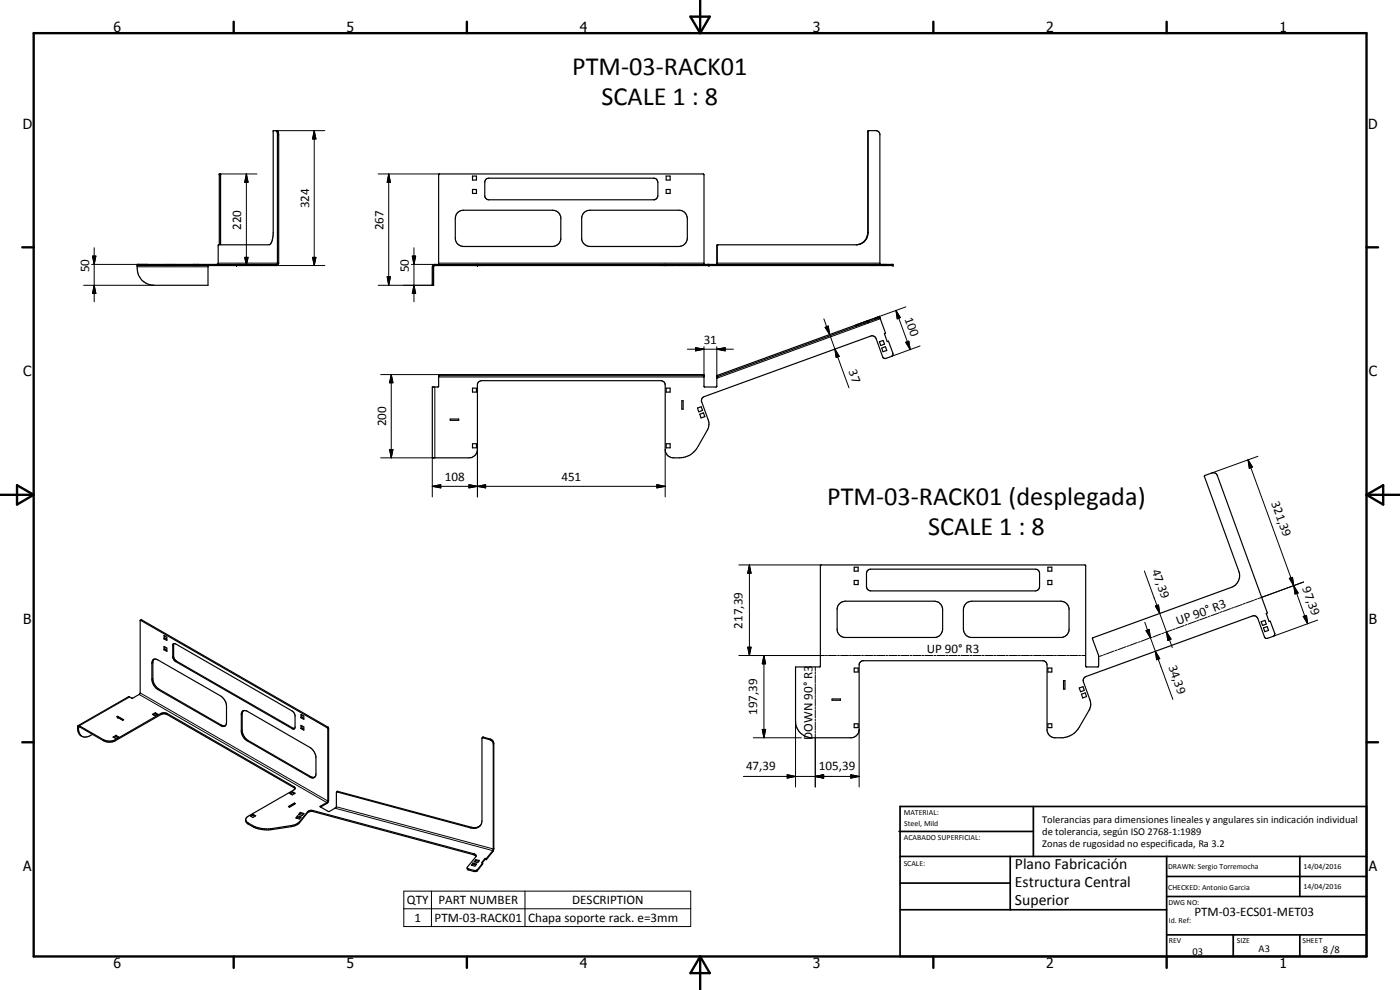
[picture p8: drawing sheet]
<svg xmlns="http://www.w3.org/2000/svg" width="420mm" height="297mm" viewBox="0 0 420 297" stroke-linecap="round" stroke-linejoin="round" font-family="sans-serif">
<g fill="none" stroke="#000" stroke-width=".35">
<path d="M82.8 39.2l.5 .8-.1 39.2-42 .1a5.2 5.2 0 0 0 5 6.3h16.2v-5.9M260.7 39.2l-.1 30.5a3.6 3.6 0 0 1-3.3 3.7M260.7 39.2l2.6 .1 .8 .9v39.1M260.8 39.2l-.4 .2v30.3a3.7 3.7 0 0 1-2.6 3.6M141.8 56.9h1.2v1.1h-1.2zM141.8 52.8h1.2v1.2h-1.2zM145.8 53.8l.7-.3h49.9l.7 .3 .3 .9v4l-.3 .9-.7 .3h-49.9l-.7-.3-.3-.7v-4.4zM199.9 56.9h1.2v1.1h-1.2zM199.9 52.8h1.2v1.2h-1.2zM65.1 79.3l.4-.3 .1-5.6h15.1a3.3 3.3 0 0 0 1.3-3.3v-30.8l1.2-.1 .3 .3 .1 .9v38.6l-.2 .5-.3 .2h-41.9M65.8 73.4v-21.2h.4v21.2M71 79.3v.4"/>
<path d="M76.2 79.3v.4M78.4 79.3v.4M78.6 79.3v.4M129.9 79.7l.6-.4h137.5v.4h-137.5l-.4 .4v5.5h-.4zM131.6 79.3l.2-27.1h79.3l.2 .3v26.8M137.2 63.9l.9-.6 1-.2h26.7a2.49 2.49 0 0 1 2.5 2.1v6.6a2.57 2.57 0 0 1-2.5 2.2h-26.7a2.52 2.52 0 0 1-2.5-2.5v-5.9l.3-1.1zM143.3 79.3v.4M175.2 63.9l.9-.6 1-.2h26.6a2.51 2.51 0 0 1 2.6 2.5v5.9a2.59 2.59 0 0 1-2.6 2.5h-26.6a2.57 2.57 0 0 1-2.5-2.2v-6.6zM199.6 79.3v.4M212.8 79.3v.4M215.1 79v.3l.2-.3M215.1 79h.2"/>
<path d="M215.4 73.4l-.1 .3v5.3M257 73.4h-41.7l-.2 .3v5.3M257.5 73.4h-.6M264.1 79.3h.1M260.4 96.2h.1M260.4 96.2l.2 .4M264.1 95.3l-.2-.4-48.8 17.8M264.1 95.3l1.7 4.7-.4 .1 .9 2.4 .3-.1 1.4 3.6-.1 .6-.4 .3-1.8 .7-.7-.3-2.1-5.7-.9-.8h-.5l-50.1 18.2a1.24 1.24 0 0 0-.8 1.6l2.1 5.8v1.4l-.5 1.3-2.9 5.1a6.9 6.9 0 0 1-7.6 3.1 2.39 2.39 0 0 1-2.1-2.4v-19.7a1.17 1.17 0 0 0-1.2-1l-54.1 .1-.7 .3-.3 .6v19.7a2.52 2.52 0 0 1-2.6 2.5h-11v-21.3l1.9-.1v-3.6h79.7l.1 3.7h3.6l.1-.1v-3.3M264.1 95.3l-48.8 17.7M131.6 112.7h79.7M141.8 116.5h1.2v1.1h-1.2zM199.9 116.5h1.2v1.1h-1.2z"/>
<path d="M215.1 112.7l.2 .4M215.3 113.1l-.2 .4M215.3 113v.1M215.3 113h.1M263.9 102.5l1.1-.3 .5 1.1-1.2 .4zM264.6 104.4l1.1-.4 .4 1.2-1.1 .3zM135.1 125.7h2.6v.4h-2.6zM141.8 133.1h1.2v1.3h-1.2zM199.9 133.1h1.2v1.3h-1.2zM204.6 120.2h.4v2.6h-.4zM209.3 122.4l1.1-.4 .5 1.1-1.2 .5zM210 124.3l1.1-.4 .4 1.1-1.1 .4z"/>
<path d="M246.2 169.7l.3-.2h79.1l.2 .2v30.2l.3 .2h3.4l.2-.2v-3.3l-1.8-4.9v-.3l41.7-15.2a3.8 3.8 0 0 0 2.2-4.8l-10.4-28.5 .2-.2 2.1-.8h1l.6 .8 15.1 41.2-.4 .2 .9 2.4 .3-.1 1.4 3.6-.2 .7-2.1 .9-.6-.2-2.2-5.9-.7-.7-.7-.1-50.2 18.3-.7 .6-.1 .5 2.1 6.3 .1 1.4-.2 .9-3.2 5.5a6.3 6.3 0 0 1-4.8 3.2h-2.8a2.54 2.54 0 0 1-2.1-2.2v-19.7l-.2-.7-.8-.6-54.6 .1-.8 1v19.6a2.57 2.57 0 0 1-2.1 2.5h-12.5a5 5 0 0 1-4.5-5v-16.3h7.2l.3-.2zM256.4 170.2h1.1v1.2h-1.1zM256.4 174.2h1.1v1.2h-1.1zM260.4 171.1l.9-.3h49.4l.7 .2 .5 .5 .1 4.5a1.3 1.3 0 0 1-1.3 1.3h-49.4l-.9-.4-.4-.9v-4zM314.5 170.2h1.2v1.2h-1.2zM314.5 174.2h1.2v1.2h-1.2zM42.1 186.1l56.1 32.3 .2 21.9-.2 .4-2.1 1.2 .1 .2M42.1 186.1l.4-.1 56.1 32.3v21.9l-.5 .9-1.9 1M42.1 186.1l-.1 22.1-2.2 1.3-1.3-.4-15.1 8.6M45.9 198l.5-.3 1 .3 18.8 10.8a4.1 4.1 0 0 1 1.8 2.8v5.4a1.04 1.04 0 0 1-.6 .9 1.04 1.04 0 0 1-1.2-.2l-18.8-10.8a3.8 3.8 0 0 1-1.8-3.1v-4.8zM46.3 197.8l-.4 .8v5.4a4.1 4.1 0 0 0 1.7 2.7l18.9 10.9 1.1 .2M49.2 194l.9 .4v1.1l-.9-.6z"/>
<path d="M49.2 190.7l.9 .5v1l-.9-.5zM49.5 194.8l.6 .3M49.5 194.8l-.3 .1M49.5 190.8v.7M49.5 194.1v.7M49.5 191.5l-.3 .2M49.5 191.5l.6 .4M52.2 193.1l35.5 20.2 .5 .5 .3 .8-.1 4M52.2 193.1l-.4 .4v3.7l.7 1.2 35.3 20.3 .6-.1M52.2 193.1l-.1 3.9 .4 .9 .5 .5 35.4 20.2M251.8 181.3l.9-.7 1-.2h26.7a2.59 2.59 0 0 1 2.5 2.5v5.9a2.57 2.57 0 0 1-2.2 2.5h-27.3a2.54 2.54 0 0 1-2.2-2.2v-6.6zM289.8 181.3a2.29 2.29 0 0 1 1.9-.9h26.6a2.57 2.57 0 0 1 2.5 2.1v6.6a2.52 2.52 0 0 1-2.1 2.2h-27.4a2.57 2.57 0 0 1-2.2-2.5v-5.9z"/>
<path d="M378.5 186.6l1.1-.5 .4 1.1-1.1 .5zM379.2 188.4l1.1-.4 .4 1.1-1.1 .4zM23.4 217.7l7.7 4.3a3.9 3.9 0 0 0 3.5 0l13.7-8 1.4-.1 38.6 22.2 .2 .5M23.4 217.7v.1a2.82 2.82 0 0 0 .7 2.8l.5 .3M35.3 214.9v.3l1.6 .9M35.3 214.9l1.8 1-.2 .2M35.3 214.9l-.3 .2 1.9 1M36 215.6h.1M45.8 214.3l.8-.4 .8 .4-.8 .5zM46.6 214.2l.6 .3M46.6 214.2l-.6 .3M46.6 213.9v.3"/>
<path d="M72.7 213.5l.5-.3 1 .2 18.8 10.9a4 4 0 0 1 1.8 2.8v5.4a1.08 1.08 0 0 1-1.8 .7l-18.8-10.9a3.8 3.8 0 0 1-1.8-2.8v-5.3zM73.1 213.2l-.4 .8v5.4a4.3 4.3 0 0 0 1.8 2.8l18.8 10.8 1.1 .2M90.3 217.6l.9 .5v1l-.9-.5zM90.3 214.4l.9 .4v1l-.9-.5zM90.6 218.4l.6 .4M90.6 218.4l-.3 .2M90.6 214.5v.7M90.6 217.8v.6M90.6 215.2l-.3 .1M90.6 215.2l.6 .3M249.7 209.7h2.5v.4h-2.5zM256.4 200.4h1.1v1.2h-1.1z"/>
<path d="M256.4 217.2h1.1v1.1h-1.1zM314.5 200.4h1.2v1.2h-1.2zM314.5 217.2h1.2v1.1h-1.2zM319.2 204.2h.4v2.6h-.4zM323.9 206.4l1.1-.4 .4 1.1-1.1 .5zM324.6 208.3l1.1-.4 .4 1.1-1.2 .4zM27.8 220.3a2.59 2.59 0 0 1-3.8 .1l-.4-1.3 .1-1 7.4 4.1a3.9 3.9 0 0 0 3.5 0l13.7-7.8 1.4-.2 38.8 22.4M33.9 221.1l.9-.5 .8 .5-.8 .5zM34.8 221l-.6 .3M34.8 221l.6 .3M34.8 220.6v.4M86.9 238l.8-.5 .8 .5-.8 .5z"/>
<path d="M87.7 237.8l.6 .4M87.7 237.8l-.5 .4M87.7 237.5v.3M88.5 236.6l-14 8.3a1.28 1.28 0 0 0-.8 1.2 1.28 1.28 0 0 0 .8 1.2 9.9 9.9 0 0 0 7.3 1.6l5.6-.9 1.7-.5 .8-.7 2.4-3 .5-.3h1l48.3 13 .8 .5M101 237.7l.3-.3 40.1 10.8a2.21 2.21 0 0 0 3.2-1.9v-24.8l.4-.4 2.5 .8 .5 .5 .2 .7v31.6l-.3 .8-1.9 2.4M101 237.7v4.4l-.3 .3-2.1 1.1-2.4-1.4M101.1 237.6l-.1 .1M101.1 237.6h.1M101.2 237.6l40.1 10.8 1.1 .1 1.4-.5M144.7 221.4l2.4 .6 .6 .4 .3 .7v31.7l-2 2.8M73.7 246l.4 .6a9.6 9.6 0 0 0 7.7 2l6.1-1 1.2-.4 .8-.7 2.4-3 1.2-.4 48.9 13.1 .4 .3v.5M75.1 244.8l.8-.5 .8 .5-.8 .5z"/>
<path d="M75.9 244.6l-.6 .3M75.9 244.6l.6 .3M75.9 244.3v.3M86.6 242l1.7-1 .3 .1-1.7 1.1zM88.3 241.3h.1M88.3 241.3l-1.4 .8M88.3 241v.3M89.3 245.1l-.3 .4M89.3 245.1l.9 .3M89.3 244.8l1.1 .3-.5 .6-1.1-.3zM89.3 244.8v.3M90.1 244.1l.9 .2"/>
<path d="M90.1 244.1l-.3 .4M90.1 243.8l1.1 .3-.5 .6-1.1-.3zM90.1 243.8v.3M141.9 259.2l-.2 .4M141.9 259.2l.9 .3M141.9 259l1.1 .2-.5 .7-1-.3zM141.9 259v.2M142.8 258.2l.9 .2M142.8 258.2l-.3 .4M142.8 257.9l1.1 .3-.5 .6-1.1-.3zM142.8 257.9v.3M142.8 257l-2.5 3.1v.8l2 .6 .9-.1 1.7-2.2v-.2"/>
<path d="M144.2 247.6l-.2 .2M144.9 259l-1.9 2.1-.6 .1-2.2-.7M145.6 257.9h.4M145.6 257.9l-.9 1M145.6 257.6l-1.1 1.3 .4 .1M145.6 257.6v.3M145.6 257.6h.4M146 257.6v.3"/>
</g>
<g fill="#000">
<circle cx="65.8" cy="52.2" r=".18"/>
<circle cx="66.2" cy="52.2" r=".18"/>
<circle cx="71" cy="79.3" r=".18"/>
<circle cx="71" cy="79.7" r=".18"/>
<circle cx="143.3" cy="79.7" r=".18"/>
<circle cx="143.3" cy="79.3" r=".18"/>
<circle cx="212.8" cy="79.7" r=".18"/>
<circle cx="212.8" cy="79.3" r=".18"/>
<circle cx="268" cy="79.3" r=".18"/>
<circle cx="268" cy="79.7" r=".18"/>
<circle cx="260.6" cy="96.6" r=".18"/>
<circle cx="263.9" cy="94.9" r=".18"/>
<circle cx="264.1" cy="95.3" r=".18"/>
<circle cx="131.6" cy="112.7" r=".18"/>
<circle cx="131.6" cy="112.4" r=".18"/>
<circle cx="35.3" cy="215.2" r=".18"/>
</g>
<g fill="none" stroke="#000" stroke-width=".3">
<path d="M82.8 39.2h14.7M94.3 39.2l.5 2.5h-1zM94.3 39.2v40.5M260.4 39.5h.2M65.8 52.5h.4M66.2 52.2h10.9M73.9 52.2l.6 2.5h-1.1zM73.9 52.2v27.5M83.3 40.4h.3M113.5 52.2h18.4M116.7 52.2l.5 2.5h-1zM116.7 52.2v33.4"/>
<path d="M27.5 79.3h16.8v.4M27.8 76.8h1l-.5 2.5zM28.3 74.3v16.3M49.4 79.3v.4M52.6 79.3v.4M57.9 79.3v.4M59.6 79.3v.4M65.5 79h18.1M71 79.3v.4M71.6 79.3v.4M72.6 79.3v.4M73.4 77.2h1.1l-.6 2.5z"/>
<path d="M82.9 79.3v.4h14.6M93.8 77.2h1l-.5 2.5zM123.5 79.3h7v.4M123.7 76.8h1l-.5 2.5zM124.2 74.3v16.3M131.6 79h79.7M140.7 79.3v.4M144.5 79.3v.4M198.4 79.3v.4M202.1 79.3v.4M203.9 79.3v.4M209.3 79.3v.4"/>
<path d="M212.2 79.3v.4M215.1 73.7h.2M215.3 79h48.8M260.4 69.7h.2M261.3 79.3v.4M262.9 79.3v.4M264.9 79.3v.4M265.9 79.3v.4M267.5 79.3v.4M25.1 85.6h21.1M28.3 85.6l.5 2.5h-1zM41.2 80.1h21.2"/>
<path d="M113.5 85.6h16.2M116.2 83.1h1l-.5 2.5zM124.2 85.6l.5 2.5h-1zM129.7 80.6h.4M129.7 80.1h.4M247.3 95.7l1.7 4.7M247.6 98.2l1-.4 .4 2.6zM260.7 96.1l.1 .4M262.8 95.4l.1 .3M264.2 95.6l-49.1 17.9v-9.5M268.9 93.1l1.3 2.2-.9 .4zM268.9 93.1l4.3 11.8"/>
<path d="M271.9 92.1l-15 5.4 .1 .3M114.2 112.4h17.7v.3M117.4 112.4l.5 2.5h-1zM117.4 112.4v25M130.5 116.1v21.3h-16.3M206.3 104.8h13.8M208.7 104.3l2.6 .5-2.6 .5zM211 112.4v.3M211.3 104v9.1h-79.7M215.1 104.8l2.5-.5v1zM215.4 112.6l.1 .3M249 100.4l5.8 16"/>
<path d="M250.6 104.7l1.3 2.2-1 .3zM271.8 102.7l.9-.3 .5 2.5zM276.1 103.8l-8.6 3.1M116.9 134.9h1l-.5 2.5zM129.7 137.4v11.7M143.3 134.9v14.2M199.6 134.9v14.2M374.6 138l1.3 2.1-1 .4zM374.6 138l17.9 49.2M377.5 136.9l-13.8 5M129.7 145.9l2.6-.5v1zM129.7 145.9h69.9"/>
<path d="M140.7 145.4l2.6 .5-2.6 .5zM143.3 145.9l2.4-.5v1zM197.1 145.4l2.5 .5-2.5 .5zM221.7 169.5h24.8M224.9 169.5l.5 2.5h-1zM224.9 169.5v27.2M343.4 171.3l4.7 12.8M377.2 179.7l-.6 .3M387 173.5l.9-.3 .4 2.5zM387 173.5l2.6 4.4-.9 .3-.8-5zM388.3 175.7l1.3 2.2-.9 .3zM391.2 174.6l-13.7 5.1"/>
<path d="M42.5 186l-.3 .1M45.9 198.8l-.3 .2M52.1 193.5l-.3 .2M52.1 196.8l-.3 .2M53 198.4l-.3 .1M221.7 196.7h25.7M224.4 194.2h1l-.5 2.5zM229.3 196.7l.5 2.5h-1zM229.3 196.7v24.7M247.7 196.7h.6M248.6 196.7h2.4M251.4 196.7h.5"/>
<path d="M252.3 196.7h2.4M255 196.7h.6M255.9 196.7h2.4M258.6 196.7h.6M259.5 196.7h2.4M262.2 196.7h.6M263.1 196.7h2.4M265.8 196.7h.6M266.7 196.7h2.4M269.4 196.7h.6M270.3 196.7h2.4M273.1 196.7h.5"/>
<path d="M274 196.7h2.4M276.7 196.7h.6M277.6 196.7h2.4M280.3 196.7h.6M281.2 196.7h2.4M283.9 196.7h.6M284.8 196.7h2.4M287.5 196.7h.6M288.4 196.7h2.5M291.2 196.7h.5M292 196.7h2.5M294.8 196.7h.5"/>
<path d="M295.7 196.7h2.4M298.4 196.7h.6M299.3 196.7h2.4M302 196.7h.6M302.9 196.7h2.4M305.6 196.7h.6M306.5 196.7h2.4M309.2 196.7h.6M310.2 196.7h2.4M312.9 196.7h.6M313.8 196.7h2.4M316.5 196.7h.6"/>
<path d="M317.4 196.7h2.4M320.1 196.7h.6M321 196.7h2.4M323.7 196.7h.6M324.6 196.7h1.2M330.9 196.6l-1.2 .4M331.8 196.3l-.6 .2M334.3 195.3l-2.3 .9M335.2 195l-.6 .2M337.9 194.1l-2.4 .8M338.7 193.8l-.6 .2M341.3 192.8l-2.3 .9"/>
<path d="M342.2 192.5l-.5 .2M343.6 186.7l1.7 4.7M343.9 189.2l1-.4 .4 2.6zM344.8 191.5l-2.3 .9M345.3 191.4l1.4 4M345.7 191.2l-.6 .2M346.7 195.4l1.4 2.2-1 .4zM346.7 181.9l1-.4 .4 2.6zM346.7 195.4l5.3 14.4M348.1 184.1l2 5.5M348.3 190.2l-2.3 .9M349.2 189.9l-.6 .3"/>
<path d="M350.1 189.6l1.3 2.2-.9 .4zM350.1 189.6l1.7 4.7M351.8 189l-2.3 .8M352.7 188.6l-.6 .3M355.3 187.7l-2.3 .9M356.2 187.4l-.6 .2M358.8 186.4l-2.3 .9M359.7 186.1l-.6 .3M362.3 185.2l-2.3 .8M363.2 184.8l-.6 .3M365.8 183.9l-2.3 .8M366.7 183.6l-.6 .2"/>
<path d="M369.3 182.6l-2.3 .9M370.2 182.3l-.6 .2M372.8 181.4l-2.3 .8M373.7 181l-.6 .2M376.3 180.1l-2.3 .8M391.1 185l1-.3 .4 2.5zM395.4 186.1l-13.3 4.8M23.3 218.5l.3 .2M38.9 209.1l-15.1 8.7-.2 .4-.3-.1M41.8 208.4l56.3 32.4v.3M42.1 207.9l56.3 32.4 .2-.1M45.9 203.6l-.3 .2"/>
<path d="M47.6 206.7l-.2 .2M48.3 214v.4M50.1 214v.4M66.5 217.6l-.3 .1M72.7 214.3l-.3 .1M72.7 219.1l-.3 .1M88 218.5l-.3 .1M98.5 218.2l-.3 .2M98.6 218.5l-.2 .2M228.8 218.9h1l-.5 2.5zM238.7 216.4v19.7M244.7 200.1v1.2"/>
<path d="M244.7 201.6v.6M244.7 202.5v2.4M244.7 205.1v.6M244.7 206v2.4M244.7 208.7v.6M244.7 209.5v2.4M244.7 212.2v.6M244.7 213.1v2.3M244.7 215.8v.5M244.7 216.7v2.3M244.7 219.3v.6M257.8 218.9v17.2"/>
<path d="M31.1 222v.2M34.6 222v.2M74.5 222.2l-.3 .1M88.2 236v.3M93.3 233l-.3 .2M101.4 237.4l-.2 .2M145 221.1l-.1 .3M147.1 221.7l-.2 .2M148.2 223.1l-.2 .2M223.1 233h34.7M226.1 221.4h14.4M236.3 232.5l2.4 .5-2.4 .5z"/>
<path d="M244.7 233l2.5-.5v1zM244.7 220.2v15.9M255.3 232.5l2.5 .5-2.5 .5zM74.5 246.9v.4M75.7 247.6v.3M81.8 248.6v.3M87.4 247.7v.3M89.9 246.5v.3M92.3 243.5v.3M94 243.2v.3M96.2 241.9v.2M100.5 242.5l47.4 12.7v.3"/>
<path d="M101 242.1l47 12.6 .2-.2M141.4 248.2l-.1 .2M142.1 256.2v.3M121.2 267.4h86.1v10.6h-86.1zM121.2 272.7h86.1M129.5 267.4v10.6M140.7 260.7v.3M142.3 261.2v.3M143.2 261v.3M157.6 267.4v10.6"/>
</g>
<g fill="none" stroke="#000" stroke-width=".71">
<path d="M10.1 9.9h400v277.1h-400zM70.1 6.5v3.4M140.1 6.5v3.4M207.2 5h5.8l-2.9 4.9zM210.1 0v9.9M280.1 6.5v3.4M350.1 6.5v3.4M6.7 74.2h3.4M410.1 74.2h3.5M.1 148.5h10M5.1 145.6l5 2.9-5 2.9zM410.1 148.5h10"/>
<path d="M410.1 148.5l5-2.9v5.8zM6.7 222.7h3.4M410.1 222.7h3.5M70.1 287v3.4M140.1 287v3.4M210.1 287v10M210.1 287l2.9 5h-5.8zM280.1 287v3.4M350.1 287v3.4"/>
</g>
<g fill="none" stroke="#000" stroke-width=".51">
<path d="M269.8 249.5h40.3M270.1 242h140v45h-140zM270.1 257h140M303.2 257v16M310.1 242v15M350.1 257v30M390.1 257v12M270.1 265h33.1M270.1 273h80M350.1 269h60M350.1 263h60M350.1 280.5h60"/>
<path d="M370.1 280.5v6.5M390.1 280.5v6.5"/>
</g>
<g fill="#000">
<path d="M73.9 52.2l.6 2.5h-1.1zM94.3 39.2l.5 2.5h-1zM116.7 52.2l.5 2.5h-1zM27.8 76.8h1l-.5 2.5zM73.4 77.2h1.1l-.6 2.5zM93.8 77.2h1l-.5 2.5zM123.7 76.8h1l-.5 2.5zM28.3 85.6l.5 2.5h-1zM116.2 83.1h1l-.5 2.5zM124.2 85.6l.5 2.5h-1zM247.6 98.2l1-.4 .4 2.6zM268.9 93.1l1.3 2.2-.9 .4z"/>
<path d="M117.4 112.4l.5 2.5h-1zM208.7 104.3l2.6 .5-2.6 .5zM215.1 104.8l2.5-.5v1zM250.6 104.7l1.3 2.2-1 .3zM271.8 102.7l.9-.3 .5 2.5zM116.9 134.9h1l-.5 2.5zM129.7 145.9l2.6-.5v1zM140.7 145.4l2.6 .5-2.6 .5zM143.3 145.9l2.4-.5v1zM197.1 145.4l2.5 .5-2.5 .5zM374.6 138l1.3 2.1-1 .4zM224.9 169.5l.5 2.5h-1z"/>
<path d="M387 173.5l.9-.3 .4 2.5zM388.3 175.7l1.3 2.2-.9 .3zM224.4 194.2h1l-.5 2.5zM229.3 196.7l.5 2.5h-1zM343.9 189.2l1-.4 .4 2.6zM346.7 181.9l1-.4 .4 2.6zM346.7 195.4l1.4 2.2-1 .4zM350.1 189.6l1.3 2.2-.9 .4zM391.1 185l1-.3 .4 2.5zM228.8 218.9h1l-.5 2.5zM236.3 232.5l2.4 .5-2.4 .5zM244.7 233l2.5-.5v1z"/>
<path d="M255.3 232.5l2.5 .5-2.5 .5z"/>
</g>
<g font-size="7.9">
<text x="171.7" y="22.5">PTM-03-RACK01</text>
<text x="180.5" y="31.5">SCALE 1 : 8</text>
<text x="248.3" y="151.5">PTM-03-RACK01 (desplegada)</text>
<text x="278.6" y="160.5">SCALE 1 : 8</text>
</g>
<g font-size="4.7">
<text x="304.6" y="260.8">Plano Fabricación</text>
<text x="304.6" y="266.2">Estructura Central</text>
<text x="304.6" y="271.6">Superior</text>
</g>
<g font-size="4.2">
<text x="34" y="9.6">6</text>
<text x="104" y="9.6">5</text>
<text x="174" y="9.6">4</text>
<text x="244" y="9.6">3</text>
<text x="314" y="9.6">2</text>
<text x="384" y="9.6">1</text>
<text x="6.8" y="38.7">D</text>
<text x="410.6" y="38.7">D</text>
<text x="7" y="112.9">C</text>
<text x="410.8" y="112.9">C</text>
<text x="7" y="187.1">B</text>
<text x="410.8" y="187.1">B</text>
<text x="7" y="261.4">A</text>
<text x="410.8" y="261.4">A</text>
<text x="34" y="290.4">6</text>
<text x="104" y="290.4">5</text>
<text x="174" y="290.4">4</text>
<text x="244" y="290.4">3</text>
<text x="314" y="290.4">2</text>
<text x="384" y="290.4">1</text>
</g>
<g font-size="3.9">
<text x="92.8" y="62.4" transform="rotate(-90 92.8 62.4)">324</text>
<text x="72.4" y="69" transform="rotate(-90 72.4 69)">220</text>
<text x="115.1" y="69.1" transform="rotate(-90 115.1 69.1)">267</text>
<text x="26.7" y="81.7" transform="rotate(-90 26.7 81.7)">50</text>
<text x="122.7" y="81.7" transform="rotate(-90 122.7 81.7)">50</text>
<text x="271.5" y="95.7" transform="rotate(70 271.5 95.7)">100</text>
<text x="211.2" y="103.3">31</text>
<text x="254.6" y="111.4" transform="rotate(70 254.6 111.4)">37</text>
<text x="115.9" y="127.9" transform="rotate(-90 115.9 127.9)">200</text>
<text x="133.5" y="144.4">108</text>
<text x="168.5" y="144.4">451</text>
<text x="381.5" y="151" transform="rotate(70 381.5 151)">321,39</text>
<text x="345.6" y="171.3" transform="rotate(70 345.6 171.3)">47,39</text>
<text x="390.8" y="176.5" transform="rotate(70 390.8 176.5)">97,39</text>
<text x="222.8" y="188.6" transform="rotate(-90 222.8 188.6)">217,39</text>
<text x="353.5" y="187.6" transform="rotate(-20 353.5 187.6)">UP 90° R3</text>
<text x="278.1" y="195.9">UP 90° R3</text>
<text x="350.6" y="200" transform="rotate(70 350.6 200)">34,39</text>
<text x="227.2" y="214.5" transform="rotate(-90 227.2 214.5)">197,39</text>
<text x="243.9" y="221.9" transform="rotate(-90 243.9 221.9)">DOWN 90° R3</text>
<text x="223.9" y="230.9">47,39</text>
<text x="245.8" y="230.9">105,39</text>
<text x="122.1" y="271.3">QTY</text>
<text x="131.6" y="271.3">PART NUMBER</text>
<text x="171.7" y="271.3">DESCRIPTION</text>
<text x="358.5" y="275">PTM-03-ECS01-MET03</text>
<text x="124.4" y="276.6">1</text>
<text x="130.4" y="276.6">PTM-03-RACK01</text>
<text x="158.5" y="276.7">Chapa soporte rack. e=3mm</text>
</g>
<g font-size="3.1">
<text x="312.7" y="246.8">Tolerancias para dimensiones lineales y angulares sin indicación individual</text>
<text x="312.7" y="250.4">de tolerancia, según ISO 2768-1:1989</text>
<text x="312.7" y="254">Zonas de rugosidad no especificada, Ra 3.2</text>
<text x="357.9" y="286.4">03</text>
<text x="377.7" y="285.6">A3</text>
<text x="397" y="285.9">8 /8</text>
</g>
<g font-size="2.4">
<text x="271.2" y="244.4">MATERIAL:</text>
<text x="271.3" y="252">ACABADO SUPERFICIAL:</text>
<text x="271.4" y="247.9">Steel, Mild</text>
<text x="271.2" y="259.7">SCALE:</text>
<text x="350.6" y="260.8">DRAWN: Sergio Torremocha</text>
<text x="391.2" y="260.6">14/04/2016</text>
<text x="350.6" y="267">CHECKED: Antonio Garcia</text>
<text x="391.2" y="266.7">14/04/2016</text>
<text x="350.6" y="271.4">DWG NO:</text>
<text x="350.8" y="276.9">Id. Ref:</text>
<text x="350.8" y="282.8">REV</text>
<text x="371.2" y="282.9">SIZE</text>
<text x="390.9" y="282.9">SHEET</text>
</g>
</svg>
